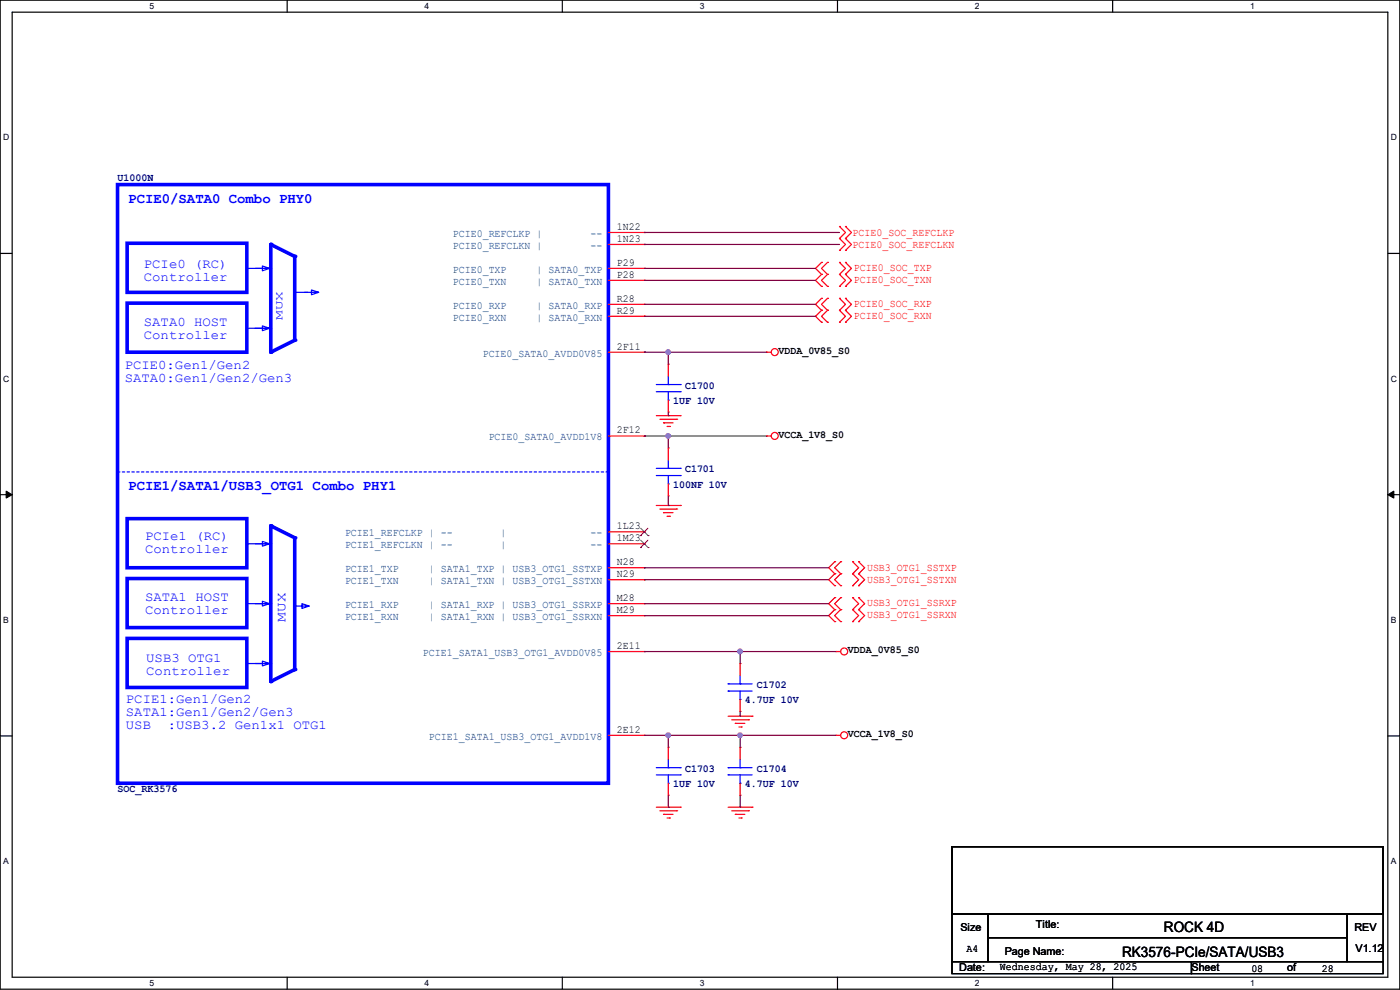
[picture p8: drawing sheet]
<svg xmlns="http://www.w3.org/2000/svg" width="297mm" height="210mm" viewBox="0 0 297 210" stroke-linecap="round" stroke-linejoin="round" font-family="sans-serif">
<path d="M0 0h297v209.8h-297zM2.6 2.6h291.8v204.7h-291.8z" fill="none" stroke="#000" stroke-width=".25"/>
<g fill="#fff">
<path d="M31.8 .3h.9v2h-.9z"/>
<path d="M31.8 207.6h.9v2h-.9z"/>
</g>
<path d="M60.9 0v2.6M60.9 207.3v2.5" fill="none" stroke="#000" stroke-width=".25"/>
<g fill="#fff">
<path d="M90.1 .3h1v2h-1z"/>
<path d="M90.1 207.6h1v2h-1z"/>
</g>
<path d="M119.3 0v2.6M119.3 207.3v2.5" fill="none" stroke="#000" stroke-width=".25"/>
<g fill="#fff">
<path d="M148.5 .3h.9v2h-.9z"/>
<path d="M148.5 207.6h.9v2h-.9z"/>
</g>
<path d="M177.7 0v2.6M177.7 207.3v2.5" fill="none" stroke="#000" stroke-width=".25"/>
<g fill="#fff">
<path d="M206.8 .3h1v2h-1z"/>
<path d="M206.8 207.6h1v2h-1z"/>
</g>
<path d="M236.1 0v2.6M236.1 207.3v2.5" fill="none" stroke="#000" stroke-width=".25"/>
<g fill="#fff">
<path d="M265.2 .3h1v2h-1z"/>
<path d="M265.2 207.6h1v2h-1z"/>
<path d="M.7 28.2h1.2v1.9h-1.2z"/>
<path d="M295.1 28.2h1.2v1.9h-1.2z"/>
<path d="M.7 79.3h1.2v2h-1.2z"/>
<path d="M295.1 79.3h1.2v2h-1.2z"/>
</g>
<path d="M0 53.8h2.6M294.4 53.8h2.6" fill="none" stroke="#000" stroke-width=".25"/>
<g fill="#fff">
<path d="M.7 130.5h1.2v2h-1.2z"/>
<path d="M295.1 130.5h1.1v2h-1.1z"/>
</g>
<path d="M0 104.9h2.6M294.4 104.9h2.6" fill="none" stroke="#000" stroke-width=".25"/>
<path d="M1.3 104.2l1.3 .7-1.3 .8zM294.4 104.9l1.3-.7v1.5z" fill="#000" stroke="#000" stroke-width=".21"/>
<g fill="#fff">
<path d="M.7 181.7h1.2v2h-1.2z"/>
<path d="M295.1 181.7h1.1v2h-1.1z"/>
</g>
<path d="M0 156.1h2.6M294.4 156.1h2.6M202 179.6h91.4v14.2h-91.4zM202 193.8h7.6v10.2h-7.6zM209.6 193.8h76.2v5.1h-76.2zM209.6 198.9h76.2v5.1h-76.2zM285.8 193.8h7.6v10.2h-7.6zM202 204h50.8v2.5h-50.8zM252.8 204h40.6v2.5h-40.6z" fill="none" stroke="#000" stroke-width=".25"/>
<g fill="none" stroke="#f00" stroke-width=".25">
<path d="M174.3 55.7h.1M174.3 58.2h.1M174.3 55.7l-1.3 1.2 1.3 1.3M174.3 58.2l-1.3 1.3 1.3 1.2M175.6 58.2h.1M175.6 55.7h.1M175.6 55.7l-1.3 1.2 1.3 1.3M175.6 58.2l-1.3 1.3 1.3 1.2M178.1 50.6h.1M178.1 48h.1M178.1 58.2h.1M178.1 55.7h.1"/>
<path d="M178.1 53.1h.1M178.1 48l1.3 1.3-1.3 1.3M178.1 50.6l1.3 1.3-1.3 1.2M178.1 55.7l1.3 1.2-1.3 1.3M178.1 58.2l1.3 1.3-1.3 1.2M179.4 50.6h.1M179.4 48h.1M179.4 58.2h.1M179.4 55.7h.1M179.4 53.1h.1M179.4 48l1.2 1.3-1.2 1.3M179.4 55.7l1.2 1.2-1.2 1.3"/>
<path d="M179.4 50.6l1.2 1.3-1.2 1.2M179.4 58.2l1.2 1.3-1.2 1.2M162.6 74.7h.1M162.6 74.7h1M174.3 60.7h.1M174.3 63.3h.1M174.3 65.8h.1M174.3 68.4h.1M174.3 63.3l-1.3 1.3 1.3 1.2M174.3 65.8l-1.3 1.3 1.3 1.3M175.6 60.7h.1M175.6 65.8h.1"/>
<path d="M175.6 63.3h.1M175.6 68.4h.1M175.6 63.3l-1.3 1.3 1.3 1.2M175.6 65.8l-1.3 1.3 1.3 1.3M178.1 60.7h.1M178.1 65.8h.1M178.1 63.3h.1M178.1 68.4h.1M178.1 63.3l1.3 1.3-1.3 1.2M178.1 65.8l1.3 1.3-1.3 1.3M179.4 60.7h.1M179.4 65.8h.1"/>
<path d="M179.4 63.3h.1M179.4 68.4h.1M179.4 63.3l1.2 1.3-1.2 1.2M179.4 65.8l1.2 1.3-1.2 1.3M139.2 88.2h5.1M140 88.9h3.6M140.8 89.7h.1M140.8 89.7h2M141.5 90.5h.5M142 90.5h.1M143.6 88.9h.1M144.3 88.2h.1"/>
<path d="M162.6 92.5h.1M162.6 92.5h1M139.2 107.2h5.1M140 108h3.6M140.8 108.8h.1M140.8 108.8h2M141.5 109.5h.5M142 109.5h.1M143.6 108h.1M144.3 107.2h.1M177.1 119.2h.1M177.1 119.2l-1.3 1.2 1.3 1.3"/>
<path d="M178.4 119.2h.1M178.4 119.2l-1.3 1.2 1.3 1.3M180.9 119.2h.1M180.9 119.2l1.3 1.2-1.3 1.3M182.2 119.2h.1M182.2 119.2l1.2 1.2-1.2 1.3M177.1 121.7h.1M177.1 124.2h.1M177.1 126.8h.1M177.1 129.3h.1M177.1 131.9h.1M177.1 126.8l-1.3 1.3 1.3 1.2"/>
<path d="M177.1 121.7l-1.3 1.3 1.3 1.2M177.1 129.3l-1.3 1.3 1.3 1.3M177.3 138.2h.1M177.3 138.2h1.1M178.4 121.7h.1M178.4 124.2h.1M178.4 129.3h.1M178.4 126.8h.1M178.4 131.9h.1M178.4 121.7l-1.3 1.3 1.3 1.2M178.4 126.8l-1.3 1.3 1.3 1.2M178.4 129.3l-1.3 1.3 1.3 1.3"/>
<path d="M180.9 121.7h.1M180.9 124.2h.1M180.9 129.3h.1M180.9 126.8h.1M180.9 131.9h.1M180.9 126.8l1.3 1.3-1.3 1.2M180.9 121.7l1.3 1.3-1.3 1.2M180.9 129.3l1.3 1.3-1.3 1.3M182.2 121.7h.1M182.2 124.2h.1M182.2 129.3h.1M182.2 126.8h.1"/>
<path d="M182.2 131.9h.1M182.2 129.3l1.2 1.3-1.2 1.3M182.2 121.7l1.2 1.3-1.2 1.2M182.2 126.8l1.2 1.3-1.2 1.2M154.5 151.9h5.1M155.2 152.7h3.6M156 153.5h.1M156 153.5h2M156.8 154.2h.5M157.3 154.2h.1M158.8 152.7h.1M159.6 151.9h.1"/>
<path d="M177.3 156h.1M177.3 156h1.1M139.2 171.2h5.1M140 172h3.6M140.8 172.8h.1M140.8 172.8h2M141.5 173.5h.5M142 173.5h.1M143.6 172h.1M144.3 171.2h.1M154.5 171.2h5.1M155.2 172h3.6"/>
<path d="M156 172.8h.1M156 172.8h2M156.8 173.5h.5M157.3 173.5h.1M158.8 172h.1M159.6 171.2h.1"/>
<circle cx="164.4" cy="74.7" r=".74"/>
<circle cx="164.4" cy="92.5" r=".74"/>
<circle cx="179.1" cy="138.2" r=".74"/>
<circle cx="179.1" cy="156" r=".74"/>
</g>
<path d="M24.9 39.2h104.2v127h-104.2zM27 51.6h25.4v10.4h-25.4zM57.4 51.9v22.8M27 64.3h25.4v10.4h-25.4zM27 110h25.4v10.4h-25.4zM27 122.7h25.4v10.4h-25.4zM27 135.4h25.4v10.4h-25.4z" fill="none" stroke="#00f" stroke-width=".76"/>
<path d="M24.9 100.1h104.2M129.1 100.1h.1" fill="none" stroke="#00f" stroke-width=".25" stroke-dasharray=".5 .5"/>
<circle cx="57.4" cy="74.7" r=".38" fill="#00f"/>
<path d="M57.4 51.9l5.1 2.5" fill="none" stroke="#00f" stroke-width=".76"/>
<circle cx="57.4" cy="51.9" r=".38" fill="#00f"/>
<path d="M62.5 72.2l-5.1 2.5" fill="none" stroke="#00f" stroke-width=".76"/>
<circle cx="62.5" cy="72.2" r=".38" fill="#00f"/>
<path d="M52.4 69.6h5M57.4 69.6h.1" fill="none" stroke="#00f" stroke-width=".25"/>
<path d="M62.5 54.4v17.8" fill="none" stroke="#00f" stroke-width=".76"/>
<circle cx="62.5" cy="54.4" r=".38" fill="#00f"/>
<path d="M52.4 56.9h5M57.4 56.9h.1M62.8 62h.1M62.8 62h2.5M52.4 115.4h5M57.4 115.4h.1" fill="none" stroke="#00f" stroke-width=".25"/>
<path d="M57.4 111.5v33.1" fill="none" stroke="#00f" stroke-width=".76"/>
<circle cx="57.4" cy="144.6" r=".38" fill="#00f"/>
<path d="M62.5 142l-5.1 2.6" fill="none" stroke="#00f" stroke-width=".76"/>
<circle cx="62.5" cy="142" r=".38" fill="#00f"/>
<path d="M62.5 114.1v27.9" fill="none" stroke="#00f" stroke-width=".76"/>
<circle cx="62.5" cy="114.1" r=".38" fill="#00f"/>
<path d="M57.4 111.5l5.1 2.6" fill="none" stroke="#00f" stroke-width=".76"/>
<circle cx="57.4" cy="111.5" r=".38" fill="#00f"/>
<g fill="none" stroke="#00f" stroke-width=".25">
<path d="M54.1 56.9h3.1l-1.5 .5v-1l1.5 .5M54.1 69.6h3.1l-1.5 .5v-1l1.5 .5M64.6 62h3l-1.5 .5v-1l1.5 .5M141.8 79.8v1.8M139.2 99.4h5.1M139.2 83.1h5.1M139.2 81.6h5.1M141.8 99.4h.1M141.8 84.9h.1M141.8 81.6h.1M141.8 83.1v1.8M141.8 97.6v1.8"/>
<path d="M144.3 99.4h.1M144.3 83.1h.1M144.3 81.6h.1M54.1 115.4h3.1l-1.5 .5v-1l1.5 .5M139.2 100.9h5.1M141.8 102.7h.1M141.8 100.9v1.8M144.3 100.9h.1M52.4 128.1h5M54.1 128.1h3.1l-1.5 .5v-1l1.5 .5M57.4 128.1h.1M62.5 128.6h3.1l-1.5 .5v-1l1.5 .5"/>
<path d="M52.4 140.8h5M54.1 140.8h3.1l-1.5 .5v-1l1.5 .5M57.4 140.8h.1M154.5 146.6h.1M154.5 145.1h.1M154.5 146.6h5.1M154.5 145.1h5.1M157 148.4h.1M157 145.1h.1M157 143.3v1.8M157 146.6v1.8M139.2 164.4h5.1"/>
<path d="M139.2 162.9h5.1M141.8 166.2h.1M141.8 162.9h.1M141.8 161.1v1.8M141.8 164.4v1.8M144.3 164.4h.1M144.3 162.9h.1M154.5 164.4h.1M154.5 162.9h.1M154.5 164.4h5.1M154.5 162.9h5.1M157 166.2h.1"/>
<path d="M157 162.9h.1M157 161.1v1.8M157 164.4v1.8"/>
</g>
<g fill="none" stroke="#f00" stroke-width=".25">
<path d="M129.1 49.3h7.6M129.1 51.9h7.6M129.1 56.9h7.6M129.1 59.5h7.6M136.7 49.3h.1M136.7 51.9h.1M136.7 56.9h.1M136.7 59.5h.1M129.1 64.6h7.6M129.1 67.1h7.6M129.1 74.7h7.6M136.7 64.6h.1"/>
<path d="M136.7 67.1h.1M136.7 74.7h.1M141.8 77.3h.1M141.8 77.3v2.5M129.1 92.5h7.6M136.7 92.5h.1M141.8 95h.1M141.8 87.4h.1M141.8 84.9v2.5M141.8 95v2.6M129.1 112.8h7.6M129.1 115.4h7.6"/>
<path d="M136.7 112.8h.1M136.7 115.4h.1M141.8 105.2h.1M141.8 102.7v2.5M129.1 120.4h7.6M129.1 123h7.6M129.1 128.1h7.6M129.1 130.6h7.6M129.1 138.2h7.6M136.7 120.4h.1M136.7 123h.1M136.7 128.1h.1"/>
<path d="M136.7 130.6h.1M136.7 138.2h.1M129.1 156h7.6M136.7 156h.1M141.8 158.5h.1M141.8 158.5v2.6M157 158.5h.1M157 140.8h.1M157 150.9h.1M157 140.8v2.5M157 148.4v2.5M157 158.5v2.6"/>
<path d="M141.8 168.7h.1M141.8 166.2v2.5M157 168.7h.1M157 166.2v2.5"/>
</g>
<path d="M135.9 113.6h.1M135.9 116.2h.1M135.9 112.1l1.6 1.5M135.9 114.6l1.6 1.6M137.5 112.1l-1.6 1.5M137.5 114.6l-1.6 1.6M137.5 113.6h.1M137.5 116.2h.1" fill="none" stroke="#7f3f00" stroke-width=".21"/>
<g fill="none" stroke="#7f003f" stroke-width=".25">
<path d="M136.7 49.3h.1M136.7 51.9h.1M136.7 56.9h.1M136.7 59.5h.1M136.7 49.3h41.4M136.7 51.9h41.4M136.7 56.9h36.3M136.7 59.5h36.3M136.7 64.6h.1M136.7 67.1h.1M136.7 74.7h.1M136.7 64.6h36.3"/>
<path d="M136.7 67.1h36.3M136.7 74.7h25.9M141.8 74.7h.1M141.8 74.7v2.6M136.7 92.5h.1M136.7 92.5h25.9M141.8 92.5h.1M141.8 88.2h.1M141.8 87.4v.8M141.8 92.5v2.5M141.8 107.2h.1M141.8 105.2v2"/>
<path d="M136.7 120.4h.1M136.7 123h.1M136.7 128.1h.1M136.7 130.6h.1M136.7 138.2h.1M136.7 120.4h39.1M136.7 123h39.1M136.7 128.1h39.1M136.7 130.6h39.1M136.7 138.2h40.6M157 138.2h.1M157 138.2v2.6"/>
<path d="M136.7 156h.1M136.7 156h40.6M141.8 156h.1M141.8 156v2.5M157 156h.1M157 151.9h.1M157 150.9v1M157 156v2.5M141.8 171.2h.1M141.8 168.7v2.5M157 171.2h.1M157 168.7v2.5"/>
</g>
<g fill="#f0f" stroke="#f0f" stroke-width=".25">
<circle cx="141.8" cy="74.7" r=".49"/>
<circle cx="141.8" cy="92.5" r=".49"/>
<circle cx="157" cy="138.2" r=".49"/>
<circle cx="157" cy="156" r=".49"/>
<circle cx="141.8" cy="156" r=".49"/>
</g>
<g font-size="3" fill="#00f">
<text x="27.2" y="43">PCIE0/SATA0 Combo PHY0</text>
<text x="27.2" y="103.9">PCIE1/SATA1/USB3_OTG1 Combo PHY1</text>
</g>
<g font-size="3">
<text x="246.9" y="197.6">ROCK 4D</text>
<text x="238" y="202.9">RK3576-PCIe/SATA/USB3</text>
</g>
<g font-size="2.8" fill="#00f">
<text x="30.5" y="56.9">PCIe0 (RC)</text>
<text x="30.5" y="59.7">Controller</text>
<text x="30.5" y="69.1">SATA0 HOST</text>
<text x="30.5" y="71.9">Controller</text>
<text x="26.5" y="78.2">PCIE0:Gen1/Gen2</text>
<text x="26.5" y="81">SATA0:Gen1/Gen2/Gen3</text>
<text x="30.8" y="114.6">PCIe1 (RC)</text>
<text x="30.8" y="117.3">Controller</text>
<text x="30.8" y="127.5">SATA1 HOST</text>
<text x="30.8" y="130.3">Controller</text>
<text x="60.6" y="131.9" transform="rotate(-90 60.6 131.9)">MUX</text>
<text x="31" y="140.5">USB3 OTG1</text>
<text x="31" y="143.3">Controller</text>
<text x="26.7" y="149.1">PCIE1:Gen1/Gen2</text>
<text x="26.7" y="151.9">SATA1:Gen1/Gen2/Gen3</text>
<text x="26.7" y="154.7">USB</text>
<text x="35.6" y="154.7">:USB3.2 Gen1x1 OTG1</text>
</g>
<g font-size="2.3" fill="#00007f">
<text x="24.9" y="38.5">U1000N</text>
<text x="145.3" y="82.4">C1700</text>
<text x="142.8" y="85.7">1UF 10V</text>
<text x="145.3" y="100.2">C1701</text>
<text x="142.8" y="103.5">100NF 10V</text>
<text x="158" y="149.2">4.7UF 10V</text>
<text x="160.6" y="145.9">C1702</text>
<text x="142.8" y="167">1UF 10V</text>
<text x="145.3" y="163.7">C1703</text>
<text x="158" y="167">4.7UF 10V</text>
<text x="160.6" y="163.7">C1704</text>
<text x="24.9" y="168">SOC_RK3576</text>
</g>
<g font-size="2.3" fill="#003f7f">
<text x="96.1" y="50.2">PCIE0_REFCLKP |</text>
<text x="96.1" y="52.8">PCIE0_REFCLKN |</text>
<text x="125.3" y="50.2">--</text>
<text x="125.3" y="52.8">--</text>
<text x="96.1" y="57.9">PCIE0_TXP</text>
<text x="113.8" y="57.9">| SATA0_TXP</text>
<text x="96.1" y="60.4">PCIE0_TXN</text>
<text x="96.1" y="65.5">PCIE0_RXP</text>
<text x="113.8" y="60.4">| SATA0_TXN</text>
<text x="113.8" y="65.5">| SATA0_RXP</text>
<text x="96.1" y="68">PCIE0_RXN</text>
<text x="113.8" y="68">| SATA0_RXN</text>
<text x="102.4" y="75.6">PCIE0_SATA0_AVDD0V85</text>
<text x="103.7" y="93.4">PCIE0_SATA0_AVDD1V8</text>
<text x="73.2" y="113.7">PCIE1_REFCLKP | --</text>
<text x="106.2" y="113.7">|</text>
<text x="125.3" y="113.7">--</text>
<text x="73.2" y="116.3">PCIE1_REFCLKN | --</text>
<text x="106.2" y="116.3">|</text>
<text x="125.3" y="116.3">--</text>
<text x="73.2" y="121.4">PCIE1_TXP</text>
<text x="73.2" y="123.9">PCIE1_TXN</text>
<text x="91" y="121.4">| SATA1_TXP | USB3_OTG1_SSTXP</text>
<text x="91" y="123.9">| SATA1_TXN | USB3_OTG1_SSTXN</text>
<text x="73.2" y="129">PCIE1_RXP</text>
<text x="73.2" y="131.5">PCIE1_RXN</text>
<text x="91" y="129">| SATA1_RXP | USB3_OTG1_SSRXP</text>
<text x="91" y="131.5">| SATA1_RXN | USB3_OTG1_SSRXN</text>
<text x="89.7" y="139.1">PCIE1_SATA1_USB3_OTG1_AVDD0V85</text>
<text x="91" y="156.9">PCIE1_SATA1_USB3_OTG1_AVDD1V8</text>
</g>
<g font-size="2.3">
<text x="130.9" y="48.8">1N22</text>
<text x="130.9" y="51.3">1N23</text>
<text x="130.9" y="56.4">P29</text>
<text x="130.9" y="58.9">P28</text>
<text x="130.9" y="64">R28</text>
<text x="130.9" y="66.5">R29</text>
<text x="130.9" y="74.2">2F11</text>
<text x="165.1" y="75.1">VDDA_0V85_S0</text>
<text x="130.9" y="91.9">2F12</text>
<text x="165.1" y="92.8">VCCA_1V8_S0</text>
<text x="130.9" y="112.3">1L23</text>
<text x="130.9" y="114.8">1M23</text>
<text x="130.9" y="119.9">N28</text>
<text x="130.9" y="122.4">N29</text>
<text x="130.9" y="127.5">M28</text>
<text x="130.9" y="130">M29</text>
<text x="130.9" y="137.7">2E11</text>
<text x="179.9" y="138.6">VDDA_0V85_S0</text>
<text x="130.9" y="155.4">2E12</text>
<text x="179.9" y="156.3">VCCA_1V8_S0</text>
<text x="203.8" y="197.4">Size</text>
<text x="219.8" y="196.9">Title:</text>
<text x="287.3" y="197.4">REV</text>
<text x="205" y="202.1">A4</text>
<text x="213.2" y="202.5">Page Name:</text>
<text x="287.6" y="202">V1.12</text>
<text x="203.5" y="206.1">Date:</text>
<text x="212.1" y="205.9">Wednesday, May 28, 2025</text>
<text x="252.8" y="206.1">Sheet</text>
<text x="265.5" y="206.1">08</text>
<text x="273.1" y="206.1">of</text>
<text x="280.5" y="206.1">28</text>
</g>
<g font-size="2.3" fill="#f00">
<text x="180.9" y="50.2">PCIE0_SOC_REFCLKP</text>
<text x="180.9" y="52.7">PCIE0_SOC_REFCLKN</text>
<text x="181.1" y="57.5">PCIE0_SOC_TXP</text>
<text x="181.1" y="60.1">PCIE0_SOC_TXN</text>
<text x="181.1" y="65.2">PCIE0_SOC_RXP</text>
<text x="181.1" y="67.7">PCIE0_SOC_RXN</text>
<text x="183.9" y="121">USB3_OTG1_SSTXP</text>
<text x="183.9" y="123.6">USB3_OTG1_SSTXN</text>
<text x="183.9" y="128.6">USB3_OTG1_SSRXP</text>
<text x="183.9" y="131.2">USB3_OTG1_SSRXN</text>
</g>
<text font-size="2.3" fill="#00f" x="59.9" y="67.9" transform="rotate(-90 59.9 67.9)">MUX</text>
<g font-size="1.8">
<text x="31.7" y="1.9">5</text>
<text x="90.1" y="1.9">4</text>
<text x="148.5" y="1.9">3</text>
<text x="206.8" y="1.9">2</text>
<text x="265.2" y="1.9">1</text>
<text x=".7" y="29.8">D</text>
<text x="295.1" y="29.8">D</text>
<text x=".7" y="80.9">C</text>
<text x="295.1" y="80.9">C</text>
<text x=".7" y="132.1">B</text>
<text x="295.1" y="132.1">B</text>
<text x=".7" y="183.3">A</text>
<text x="295.1" y="183.3">A</text>
<text x="31.7" y="209.2">5</text>
<text x="90.1" y="209.2">4</text>
<text x="148.5" y="209.2">3</text>
<text x="206.8" y="209.2">2</text>
<text x="265.2" y="209.2">1</text>
</g>
</svg>
